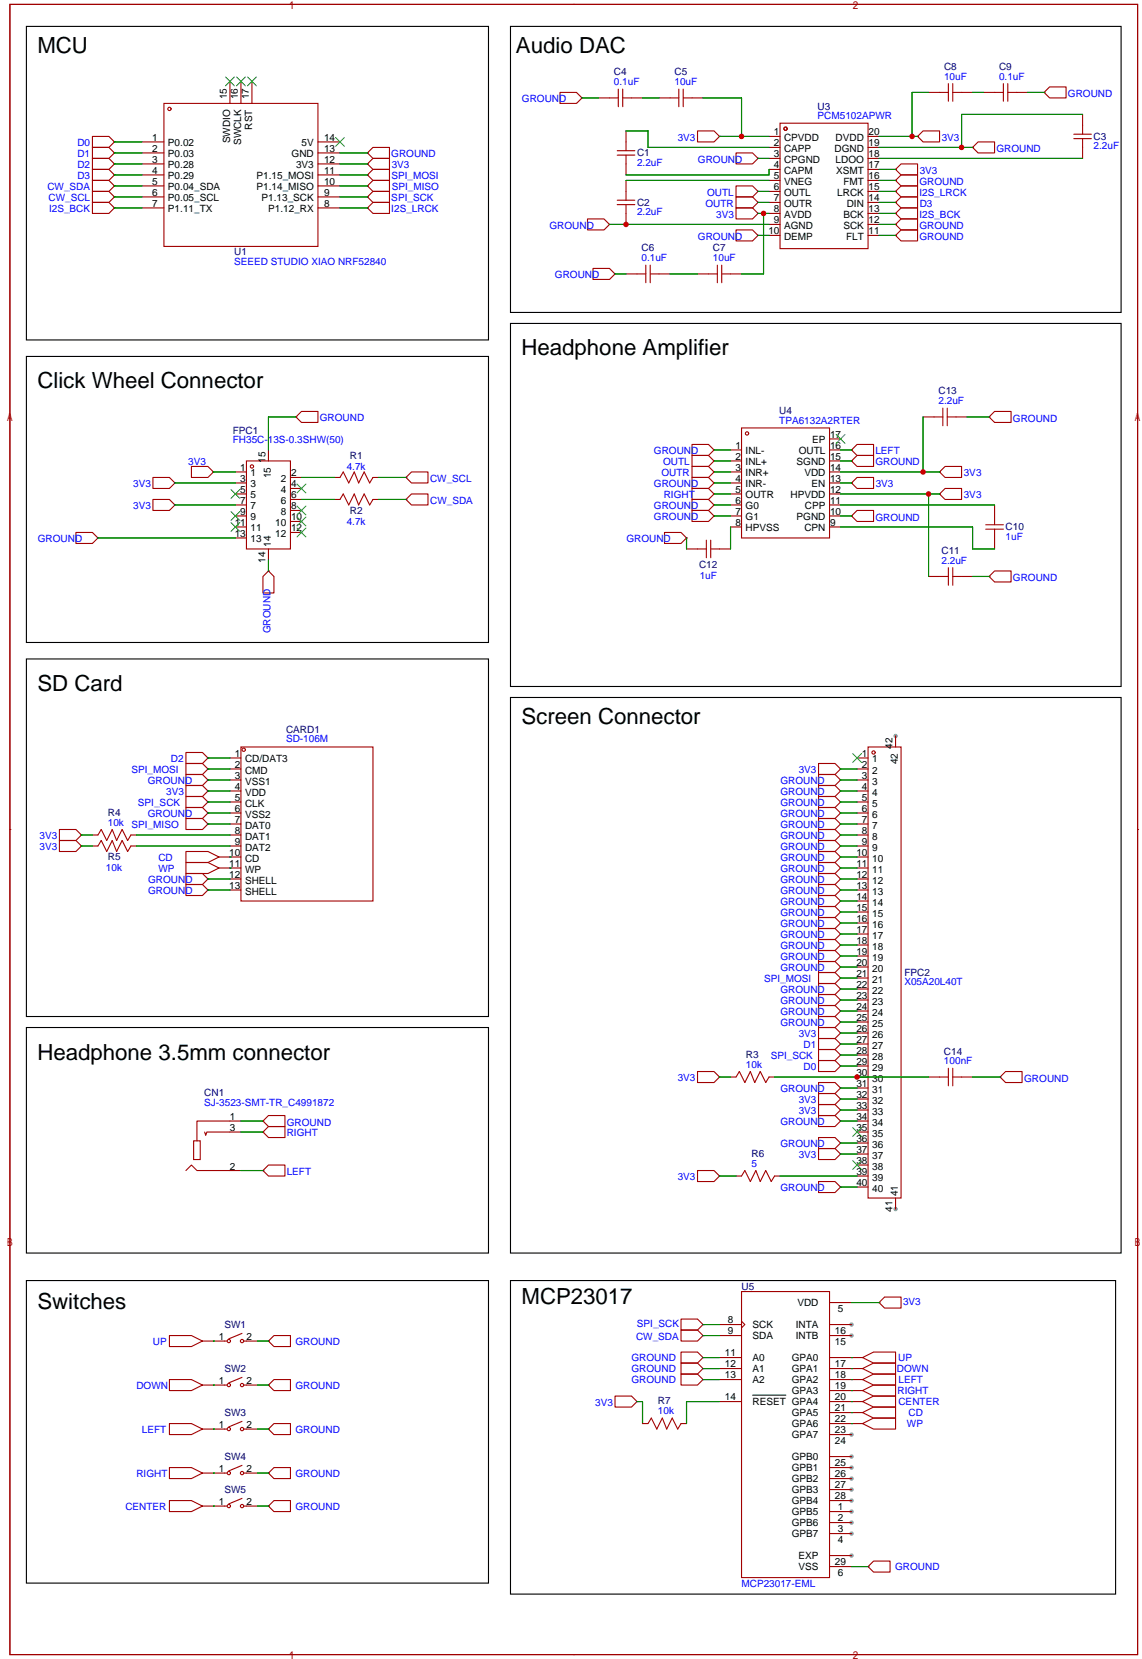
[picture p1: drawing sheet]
<svg xmlns="http://www.w3.org/2000/svg" width="264mm" height="383mm" viewBox="0 0 264 383" stroke-linecap="round" stroke-linejoin="round" font-family="sans-serif">
<g fill="#999">
<circle cx="206.8" cy="279.1" r=".51"/>
<circle cx="206.8" cy="169.9" r=".51"/>
<circle cx="196.6" cy="346.5" r=".51"/>
<circle cx="196.6" cy="349" r=".51"/>
<circle cx="196.6" cy="351.5" r=".51"/>
<circle cx="196.6" cy="354.1" r=".51"/>
<circle cx="196.6" cy="308.4" r=".51"/>
<circle cx="196.6" cy="305.8" r=".51"/>
<circle cx="196.6" cy="331.2" r=".51"/>
<circle cx="196.6" cy="336.3" r=".51"/>
<circle cx="196.6" cy="338.8" r=".51"/>
<circle cx="196.6" cy="341.4" r=".51"/>
<circle cx="196.6" cy="343.9" r=".51"/>
<circle cx="196.6" cy="359.2" r=".51"/>
</g>
<g fill="none" stroke="#a10000" stroke-width=".25">
<path d="M2.3 1h260.3v381h-260.3zM53.1 18.8v5.1M55.6 18.8v5.1M58.2 18.8v5.1M132.5 1h.1M218.9 19.3v4.1M220 19.3v4.1M231.6 19.3v4.1M232.7 19.3v4.1M21.3 39.1h3.8l1.3 1.3-1.3 1.3h-3.8zM21.3 36.6h3.8l1.3 1.2-1.3 1.3h-3.8zM21.3 34h3.8l1.3 1.3-1.3 1.3h-3.8z"/>
<path d="M21.3 31.5h3.8l1.3 1.3-1.3 1.2h-3.8zM26.4 37.8h.1M26.4 35.3h.1M26.4 32.8h.1M32.8 32.8h5M32.8 35.3h5M32.8 37.8h5M37.8 23.9h35.6v33h-35.6zM73.4 32.8h5.1M73.4 35.3h5.1M73.4 37.8h5.1M84.8 37.8h.1"/>
<path d="M84.8 35.3h.1M86.1 36.6h3.8v2.5h-3.8l-1.3-1.3zM86.1 34h3.8v2.6h-3.8l-1.3-1.3zM129.3 21.3h3.8l1.3 1.3-1.3 1.3h-3.8zM134.4 22.6h.1M138.2 22.6h4.5M142.5 35.8h4.1M142.5 34.8h4.1M142.7 20.6v4M143.8 22.6h4.5M143.8 20.6v4M144.5 30.2v4.6"/>
<path d="M144.5 35.8v4.6M152.1 22.6h4.6M156.7 20.6v4M157.7 22.6h4.6M157.7 20.6v4M161 30.2h3.8l1.3 1.3-1.3 1.3h-3.8zM166.1 31.5h.1M169.9 35.3h3.8l1.3 1.3-1.3 1.2h-3.8zM175 36.6h.1M177.5 31.5h2.6M177.5 34h2.6M177.5 36.6h2.6"/>
<path d="M177.5 39.1h2.6M180.1 28.4h20.3v29h-20.3zM200.4 31.5h2.5M200.4 34h2.5M200.4 36.6h2.5M200.4 39.1h2.5M206.8 39.1l1.2-1.3h3.8v2.6h-3.8zM206.8 39.1h.1M211.8 31.5l1.3-1.3h3.8v2.6h-3.8zM211.8 31.5h.1M214.4 21.3h4.5M220 21.3h4.5"/>
<path d="M224.5 34l1.3-1.2h3.8v2.5h-3.8zM224.5 34h.1M227.1 21.3h4.5M232.7 21.3h4.5M241 21.3h.1M242.3 20.1h3.8v2.5h-3.8l-1.3-1.3zM247.9 32h4.1M247.9 31h4.1M249.9 26.4v4.6M249.9 32v4.6M21.3 46.7h3.8l1.3 1.3-1.3 1.3h-3.8zM21.3 44.2h3.8l1.3 1.3-1.3 1.2h-3.8z"/>
<path d="M21.3 41.7h3.8l1.3 1.2-1.3 1.3h-3.8zM26.4 48h.1M26.4 45.5h.1M26.4 42.9h.1M26.4 40.4h.1M32.8 40.4h5M32.8 42.9h5M32.8 45.5h5M32.8 48h5M73.4 40.4h5.1M73.4 42.9h5.1M73.4 45.5h5.1"/>
<path d="M73.4 48h5.1M84.8 40.4l1.3-1.3h3.8v2.6h-3.8zM84.8 40.4h.1M84.8 42.9l1.3-1.2h3.8v2.5h-3.8zM84.8 42.9h.1M84.8 45.5l1.3-1.3h3.8v2.5h-3.8zM84.8 45.5h.1M84.8 48h.1M86.1 46.7h3.8v2.6h-3.8l-1.3-1.3zM135.6 50.5h3.8l1.3 1.3-1.3 1.3h-3.8zM140.7 51.8h.1M142.5 47.2h4.1"/>
<path d="M142.5 46.2h4.1M144.5 41.7v4.5M144.5 47.2v4.6M169.9 53.1h3.8l1.3 1.3-1.3 1.2h-3.8zM169.9 48h3.8l1.3 1.3-1.3 1.2h-3.8zM169.9 42.9h3.8l1.3 1.3-1.3 1.3h-3.8zM169.9 45.5h3.8l1.3 1.2-1.3 1.3h-3.8zM175 54.4h.1M175 49.3h.1M175 44.2h.1M175 46.7h.1M177.5 41.7h2.6"/>
<path d="M177.5 44.2h2.6M177.5 46.7h2.6M177.5 49.3h2.6M177.5 51.8h2.6M177.5 54.4h2.6M200.4 41.7h2.5M200.4 44.2h2.5M200.4 46.7h2.5M200.4 49.3h2.5M200.4 51.8h2.5M200.4 54.4h2.5M206.8 49.3h.1"/>
<path d="M206.8 44.2h.1M206.8 46.7l1.2-1.2h3.8v2.5h-3.8zM206.8 46.7h.1M206.8 51.8l1.2-1.3h3.8v2.6h-3.8zM206.8 51.8h.1M206.8 41.7h.1M206.8 54.4h.1M208 48h3.8v2.5h-3.8l-1.2-1.2zM208 42.9h3.8v2.6h-3.8l-1.2-1.3zM208 40.4h3.8v2.5h-3.8l-1.2-1.2zM208 53.1h3.8v2.5h-3.8l-1.2-1.2zM136.9 62h3.8l1.3 1.2-1.3 1.3h-3.8z"/>
<path d="M142 63.2h.1M144.5 63.2h4.6M149.1 61.2v4.1M150.1 63.2h4.6M150.1 61.2v4.1M161 63.2h4.6M165.6 61.2v4.1M166.6 63.2h4.6M166.6 61.2v4.1M68.3 96.3l1.3-1.3h3.8v2.5h-3.8zM68.3 96.3h.1M171.2 98.8h20.3v25.4h-20.3z"/>
<path d="M213.1 96.3h4.6M217.7 94.2v4.1M218.7 96.3h4.6M218.7 94.2v4.1M228.3 96.3l1.3-1.3h3.8v2.5h-3.8zM228.3 96.3h.1M35.3 110.2h3.8l1.3 1.3-1.3 1.3h-3.8zM35.3 115.3h3.8l1.3 1.3-1.3 1.3h-3.8zM40.4 111.5h.1M40.4 116.6h.1M44.2 107.7h3.8l1.3 1.3-1.3 1.2h-3.8zM49.3 109h.1"/>
<path d="M54.4 109h2.5M54.4 111.5h2.5M54.4 114h2.5M54.4 116.6h2.5M54.4 119.1h2.5M56.9 106.4h10.2v20.3h-10.2zM62 103.9v2.5M67.1 117.9h2.5M67.1 115.3h2.5M67.1 112.8h2.5M67.1 110.2h2.5M77.2 115.3h1.3l.7-1.3 1.3 2.6 1.3-2.6 1 2.6 1.3-2.6 1.2 2.6 .8-1.3h1.3"/>
<path d="M77.2 110.2h1.3l.7-1.2 1.3 2.5 1.3-2.5 1 2.5 1.3-2.5 1.2 2.5 .8-1.3h1.3M93.7 110.2l1.3-1.2h3.8v2.5h-3.8zM93.7 110.2h.1M93.7 115.3l1.3-1.3h3.8v2.6h-3.8zM93.7 115.3h.1M159.8 105.2h3.8l1.2 1.2-1.2 1.3h-3.8zM159.8 107.7h3.8l1.2 1.3-1.2 1.2h-3.8zM159.8 102.6h3.8l1.2 1.3-1.2 1.3h-3.8zM159.8 110.2h3.8l1.2 1.3-1.2 1.3h-3.8zM159.8 115.3h3.8l1.2 1.3-1.2 1.3h-3.8zM159.8 117.9h3.8l1.2 1.2-1.2 1.3h-3.8zM159.8 112.8h3.8l1.2 1.2-1.2 1.3h-3.8z"/>
<path d="M164.8 106.4h.1M164.8 109h.1M164.8 103.9h.1M164.8 111.5h.1M164.8 116.6h.1M164.8 119.1h.1M164.8 114h.1M168.7 109h2.5M168.7 111.5h2.5M168.7 114h2.5M168.7 116.6h2.5M168.7 119.1h2.5"/>
<path d="M168.7 103.9h2.5M168.7 106.4h2.5M191.5 109h2.6M191.5 111.5h2.6M191.5 114h2.6M191.5 116.6h2.6M191.5 119.1h2.6M191.5 103.9h2.6M191.5 106.4h2.6M191.5 101.3h2.6M196.6 111.5h.1M196.6 119.1l1.3-1.2h3.8v2.5h-3.8z"/>
<path d="M196.6 119.1h.1M196.6 106.4l1.3-1.2h3.8v2.5h-3.8zM196.6 106.4h.1M196.6 103.9h.1M197.9 110.2h3.8v2.6h-3.8l-1.3-1.3zM197.9 102.6h3.8v2.6h-3.8l-1.3-1.3zM216.9 109h.1M216.9 114h.1M218.2 107.7h3.8v2.5h-3.8l-1.3-1.2zM218.2 112.8h3.8v2.5h-3.8l-1.3-1.3zM229.6 116.6v4.6M17.5 122.9h3.8l1.3 1.3-1.3 1.3h-3.8z"/>
<path d="M22.6 124.2h.1M54.4 121.7h2.5M54.4 124.2h2.5M62 131.8l1.2 1.3v3.8h-2.5v-3.8zM62 131.8h.1M62 126.7v2.6M67.1 122.9h2.5M67.1 120.4h2.5M153.4 122.9h3.8l1.3 1.3-1.3 1.3h-3.8zM158.5 124.2h.1M158.5 126.7h4.6M163.1 124.7v4.1"/>
<path d="M164.1 126.7h4.6M164.1 124.7v4.1M168.7 121.7h2.5M191.5 121.7h2.6M214.4 133.1h4.5M218.9 131.1v4M220 131.1v4M220 133.1h4.5M227.6 122.2h4M227.6 121.2h4M228.3 133.1h.1M229.6 131.8h3.8v2.6h-3.8l-1.3-1.3z"/>
<path d="M229.6 122.2v4.5M42.9 178.8h3.8l1.3 1.3-1.3 1.3h-3.8zM42.9 173.7h3.8l1.3 1.3-1.3 1.3h-3.8zM42.9 176.3h3.8l1.3 1.2-1.3 1.3h-3.8zM48 175h.1M48 177.5h.1M53.1 175h2.5M53.1 177.5h2.5M55.6 172.5h30.5v35.5h-30.5zM189 176.3h3.8l1.3 1.2-1.3 1.3h-3.8zM189 178.8h3.8l1.3 1.3-1.3 1.3h-3.8zM194.1 177.5h.1"/>
<path d="M197.9 175h2.5M197.9 177.5h2.5M200.4 172.5h7.6v104.1h-7.6zM206.8 169.9v2.6M2.3 191.5h.1M13.7 191.5h3.8l1.3 1.3-1.3 1.3h-3.8zM13.7 194.1h3.8l1.3 1.2-1.3 1.3h-3.8zM18.8 192.8h.1M18.8 195.3h.1M21.3 192.8h1.3l.8-1.3 1.2 2.6 1.3-2.6 1 2.6 1.3-2.6 1.3 2.6 .7-1.3h1.3M21.3 195.3h1.3l.8-1.2 1.2 2.5 1.3-2.5 1 2.5 1.3-2.5 1.3 2.5 .7-1.3h1.3M42.9 181.4h3.8l1.3 1.2-1.3 1.3h-3.8z"/>
<path d="M42.9 186.4h3.8l1.3 1.3-1.3 1.3h-3.8zM42.9 183.9h3.8l1.3 1.3-1.3 1.2h-3.8zM42.9 189h3.8l1.3 1.2-1.3 1.3h-3.8zM42.9 199.1h5.1l2.5 1.3-2.5 1.3h-5.1zM42.9 196.6h5.1l2.5 1.3-2.5 1.2h-5.1zM48 182.6h.1M48 180.1h.1M48 187.7h.1M48 185.2h.1M48 190.2h.1M50.5 197.9h5.1M53.1 180.1h2.5"/>
<path d="M53.1 182.6h2.5M53.1 185.2h2.5M53.1 187.7h2.5M53.1 190.2h2.5M53.1 192.8h2.5M53.1 195.3h2.5M189 181.4h3.8l1.3 1.2-1.3 1.3h-3.8zM189 183.9h3.8l1.3 1.3-1.3 1.2h-3.8zM189 186.4h3.8l1.3 1.3-1.3 1.3h-3.8zM189 189h3.8l1.3 1.2-1.3 1.3h-3.8zM189 191.5h3.8l1.3 1.3-1.3 1.3h-3.8zM189 194.1h3.8l1.3 1.2-1.3 1.3h-3.8z"/>
<path d="M189 196.6h3.8l1.3 1.3-1.3 1.2h-3.8zM189 199.1h3.8l1.3 1.3-1.3 1.3h-3.8zM194.1 180.1h.1M194.1 182.6h.1M194.1 185.2h.1M194.1 187.7h.1M194.1 190.2h.1M194.1 192.8h.1M194.1 195.3h.1M194.1 197.9h.1M197.9 180.1h2.5M197.9 182.6h2.5"/>
<path d="M197.9 185.2h2.5M197.9 187.7h2.5M197.9 190.2h2.5M197.9 192.8h2.5M197.9 195.3h2.5M197.9 197.9h2.5M262.6 191.5h.1M42.9 201.7h3.8l1.3 1.2-1.3 1.3h-3.8zM42.9 204.2h3.8l1.3 1.3-1.3 1.3h-3.8zM48 202.9h.1M48 205.5h.1M50.5 200.4h5.1"/>
<path d="M53.1 202.9h2.5M53.1 205.5h2.5M189 201.7h3.8l1.3 1.2-1.3 1.3h-3.8zM189 204.2h3.8l1.3 1.3-1.3 1.3h-3.8zM189 206.8h3.8l1.3 1.2-1.3 1.3h-3.8zM189 209.3h3.8l1.3 1.3-1.3 1.2h-3.8zM189 211.8h3.8l1.3 1.3-1.3 1.3h-3.8zM189 214.4h3.8l1.3 1.2-1.3 1.3h-3.8zM189 216.9h3.8l1.3 1.3-1.3 1.3h-3.8zM189 219.5h3.8l1.3 1.2-1.3 1.3h-3.8zM194.1 200.4h.1M194.1 202.9h.1"/>
<path d="M194.1 205.5h.1M194.1 208h.1M194.1 210.6h.1M194.1 213.1h.1M194.1 215.6h.1M194.1 218.2h.1M197.9 200.4h2.5M197.9 202.9h2.5M197.9 205.5h2.5M197.9 208h2.5M197.9 210.6h2.5M197.9 213.1h2.5"/>
<path d="M197.9 215.6h2.5M197.9 218.2h2.5M189 222h3.8l1.3 1.3-1.3 1.2h-3.8zM189 224.5h3.8l1.3 1.3-1.3 1.3h-3.8zM189 227.1h3.8l1.3 1.2-1.3 1.3h-3.8zM189 229.6h3.8l1.3 1.3-1.3 1.3h-3.8zM189 232.2h3.8l1.3 1.2-1.3 1.3h-3.8zM189 234.7h3.8l1.3 1.3-1.3 1.2h-3.8zM189 237.2h3.8l1.3 1.3-1.3 1.3h-3.8zM189 239.8h3.8l1.3 1.2-1.3 1.3h-3.8zM194.1 220.7h.1M194.1 223.3h.1"/>
<path d="M194.1 225.8h.1M194.1 228.3h.1M194.1 230.9h.1M194.1 233.4h.1M194.1 236h.1M194.1 238.5h.1M197.9 220.7h2.5M197.9 223.3h2.5M197.9 225.8h2.5M197.9 228.3h2.5M197.9 230.9h2.5M197.9 233.4h2.5"/>
<path d="M197.9 236h2.5M197.9 238.5h2.5M55.6 258.8h-10.1v4.6M60.7 258.8h.1M62 257.6h3.8v2.5h-3.8l-1.3-1.3zM161 247.4h3.8l1.3 1.3-1.3 1.2h-3.8zM166.1 248.7h.1M168.7 248.7h1.2l.8-1.3 1.3 2.5 1.2-2.5 1 2.5 1.3-2.5 1.3 2.5 .7-1.2h1.3M189 242.3h3.8l1.3 1.3-1.3 1.3h-3.8zM189 244.9h3.8l1.3 1.2-1.3 1.3h-3.8zM189 249.9h3.8l1.3 1.3-1.3 1.3h-3.8zM189 252.5h3.8l1.3 1.2-1.3 1.3h-3.8z"/>
<path d="M189 255h3.8l1.3 1.3-1.3 1.3h-3.8zM189 257.6h3.8l1.3 1.2-1.3 1.3h-3.8zM194.1 241h.1M194.1 243.6h.1M194.1 246.1h.1M194.1 251.2h.1M194.1 253.7h.1M194.1 256.3h.1M194.1 258.8h.1M197.9 258.8h2.5M197.9 241h2.5M197.9 243.6h2.5"/>
<path d="M197.9 246.1h2.5M197.9 248.7h2.5M197.9 251.2h2.5M197.9 253.7h2.5M197.9 256.3h2.5M214.4 248.7h4.5M218.9 246.6v4.1M220 246.6v4.1M220 248.7h4.5M230.9 248.7l1.3-1.3h3.8v2.5h-3.8zM230.9 248.7h.1M42.9 270.3l1.3-1.3 1.3 1.3h10.1"/>
<path d="M44.7 263.4h1.5v4.3h-1.5zM47.2 261.4l.3 .7 .3-.7h7.8M60.7 270.3h.1M60.7 261.4h.1M62 269h3.8v2.5h-3.8l-1.3-1.2zM62 260.1h3.8v2.5h-3.8l-1.3-1.2zM161 270.3h3.8l1.3 1.2-1.3 1.3h-3.8zM166.1 271.5h.1M169.9 271.5h1.3l.8-1.2 1.2 2.5 1.3-2.5 1 2.5 1.3-2.5 1.3 2.5 .7-1.3h1.3M189 262.6h3.8l1.3 1.3-1.3 1.3h-3.8zM189 265.2h3.8l1.3 1.2-1.3 1.3h-3.8zM189 272.8h3.8l1.3 1.3-1.3 1.2h-3.8z"/>
<path d="M194.1 263.9h.1M194.1 266.4h.1M194.1 274.1h.1M197.9 261.4h2.5M197.9 263.9h2.5M197.9 266.4h2.5M197.9 269h2.5M197.9 271.5h2.5M197.9 274.1h2.5M206.8 276.6v2.5M171.2 298.2h20.3v66h-20.3zM204.2 299.5h3.8v2.5h-3.8l-1.3-1.3z"/>
<path d="M39.1 308.4h5.1l2.5 1.2-2.5 1.3h-5.1zM39.1 318.5h5.1l2.5 1.3-2.5 1.3h-5.1zM46.7 309.6h5.6M46.7 319.8h5.6M55.9 307.8l-3.1 1.3M55.9 318l-3.1 1.3M56.4 309.6h3M56.4 319.8h3M62 309.6l1.2-1.2h3.9v2.5h-3.9zM62 309.6h.1M62 319.8l1.2-1.3h3.9v2.6h-3.9zM62 319.8h.1"/>
<path d="M157.2 307.1h3.8l1.3 1.3-1.3 1.2h-3.8zM157.2 304.5h3.8l1.3 1.3-1.3 1.3h-3.8zM157.2 312.2h3.8l1.3 1.2-1.3 1.3h-3.8zM157.2 314.7h3.8l1.3 1.3-1.3 1.2h-3.8zM157.2 317.2h3.8l1.3 1.3-1.3 1.3h-3.8zM162.3 308.4h.1M162.3 305.8h.1M162.3 313.4h.1M162.3 316h.1M162.3 318.5h.1M166.1 305.8h5.1M166.1 308.4h5.1"/>
<path d="M166.1 313.4h5.1M166.1 316h5.1M166.1 318.5h5.1M171.2 305.1l.8 .7-.8 .8M191.5 300.7h5.1M191.5 305.8h5.1M191.5 308.4h5.1M191.5 313.4h7.6M191.5 316h7.6M191.5 318.5h7.6M199.1 313.4l2.6-1.2h5.1v2.5h-5.1zM199.1 316l2.6-1.3h5.1v2.5h-5.1z"/>
<path d="M199.1 318.5l2.6-1.3h5.1v2.6h-5.1zM202.9 300.7h.1M39.1 328.7h5.1l2.5 1.2-2.5 1.3h-5.1zM39.1 338.8h5.1l2.5 1.3-2.5 1.3h-5.1zM46.7 329.9h5.6M55.9 328.2l-3.1 1.2M55.9 338.3l-3.1 1.3M56.4 329.9h3M62 329.9l1.2-1.2h3.9v2.5h-3.9zM62 329.9h.1M142 322.3h3.8l1.3 1.3-1.3 1.3h-3.8zM147.1 323.6h.1"/>
<path d="M148.3 328.7h1.3l.8-1.3 1.2 2.5 1.3-2.5 1 2.5 1.3-2.5 1.3 2.5 .7-1.2h1.3M166.1 323.6h5.1M191.5 323.6h7.6M191.5 321.1h7.6M191.5 326.1h7.6M191.5 328.7h7.6M191.5 331.2h5.1M191.5 336.3h5.1M191.5 338.8h5.1M199.1 321.1l2.6-1.3h5.1v2.5h-5.1zM199.1 323.6l2.6-1.3h5.1v2.6h-5.1zM199.1 326.1l2.6-1.2h5.1v2.5h-5.1z"/>
<path d="M199.1 328.7l2.6-1.3h5.1v2.5h-5.1zM39.1 346.5h5.1l2.5 1.2-2.5 1.3h-5.1zM46.7 340.1h5.6M46.7 347.7h5.6M55.9 345.9l-3.1 1.3M56.4 340.1h3M56.4 347.7h3M62 340.1l1.2-1.3h3.9v2.6h-3.9zM62 340.1h.1M62 347.7l1.2-1.2h3.9v2.5h-3.9zM62 347.7h.1M191.5 346.5h5.1"/>
<path d="M191.5 349h5.1M191.5 351.5h5.1M191.5 354.1h5.1M191.5 341.4h5.1M191.5 343.9h5.1M191.5 359.2h5.1M191.5 361.7h5.1M200.4 361.7h.1M201.7 360.4h3.8v2.6h-3.8l-1.3-1.3zM132.5 382h.1"/>
<circle cx="39.1" cy="25.1" r=".38"/>
<circle cx="181.4" cy="29.7" r=".38"/>
<circle cx="58.2" cy="107.7" r=".38"/>
<circle cx="172.5" cy="100.1" r=".38"/>
<circle cx="56.3" cy="173.1" r=".38"/>
<circle cx="201.7" cy="173.7" r=".38"/>
<circle cx="52.8" cy="319.8" r=".38"/>
<circle cx="52.8" cy="309.6" r=".38"/>
<circle cx="55.9" cy="319.8" r=".38"/>
<circle cx="55.9" cy="309.6" r=".38"/>
<circle cx="52.8" cy="329.9" r=".38"/>
<circle cx="55.9" cy="329.9" r=".38"/>
<circle cx="52.8" cy="340.1" r=".38"/>
<circle cx="52.8" cy="347.7" r=".38"/>
<circle cx="55.9" cy="347.7" r=".38"/>
<circle cx="55.9" cy="340.1" r=".38"/>
</g>
<g fill="none" stroke="#3c3" stroke-width=".25">
<path d="M52.1 17.8l2 2M54.1 17.8l-2 2M54.6 17.8l2 2M56.6 17.8l-2 2M57.1 17.8l2.1 2M59.2 17.8l-2.1 2M77.5 31.8l2 2M79.5 31.8l-2 2M53.3 113l2.1 2.1M53.3 118.1l2.1 2M55.4 113l-2.1 2.1M55.4 118.1l-2.1 2"/>
<path d="M68.6 119.4l2 2M68.6 116.8l2 2.1M68.6 111.8l2 2M70.6 119.4l-2 2M70.6 116.8l-2 2.1M70.6 111.8l-2 2M193 100.3l2.1 2.1M195.1 100.3l-2.1 2.1M53.3 120.6l2.1 2.1M55.4 120.6l-2.1 2.1M68.6 121.9l2 2.1M70.6 121.9l-2 2.1"/>
<path d="M196.8 174l2.1 2M198.9 174l-2.1 2M196.8 260.3l2.1 2.1M196.8 268l2.1 2M198.9 260.3l-2.1 2.1M198.9 268l-2.1 2"/>
</g>
<path d="M6.1 6.1h106.7v72.4h-106.7zM117.9 6.1h140.9v66h-140.9zM117.9 74.7h140.9v83.8h-140.9zM6.1 82.3h106.7v66h-106.7zM6.1 152.1h106.7v82.6h-106.7zM117.9 161h140.9v128.3h-140.9zM6.1 237.2h106.7v52.1h-106.7zM6.1 295.7h106.7v69.8h-106.7zM117.9 295.7h139.7v72.3h-139.7z" fill="none" stroke="#000" stroke-width=".25"/>
<g fill="none" stroke="#008700" stroke-width=".25">
<path d="M26.4 35.3h6.4M26.4 37.8h6.4M26.4 32.8h6.4M78.5 35.3h6.3M78.5 37.8h6.3M134.4 22.6h3.8M144.5 30.2h5.1v3.8h27.9M148.3 22.6h3.8M162.3 22.6h8.9v8.9M166.1 31.5h11.4M175 36.6h2.5M177.5 39.1v1.3h-33"/>
<path d="M202.9 39.1h3.9M202.9 31.5h8.9M202.9 34h21.6M202.9 36.6h47M214.4 21.3h-3.8v10.2M224.5 21.3h2.6M237.2 21.3h3.8M249.9 26.4h-27.9v7.6M26.4 40.4h6.4M26.4 42.9h6.4M26.4 45.5h6.4M26.4 48h6.4"/>
<path d="M78.5 40.4h6.3M78.5 42.9h6.3M78.5 45.5h6.3M78.5 48h6.3M140.7 51.8h36.8M144.5 41.7h33M175 49.3h2.5M175 44.2h2.5M175 46.7h2.5M175 54.4h2.5M176.3 49.3v13.9h-5.1M202.9 49.3h3.9"/>
<path d="M202.9 44.2h3.9M202.9 46.7h3.9M202.9 51.8h3.9M202.9 41.7h3.9M202.9 54.4h3.9M142 63.2h2.5M154.7 63.2h6.3M68.3 96.3h-6.3v7.6M213.1 96.3v12.7M223.3 96.3h5M40.4 111.5h14M40.4 116.6h14"/>
<path d="M49.3 109h5.1M69.6 110.2h7.6M69.6 115.3h7.6M87.4 110.2h6.3M87.4 115.3h6.3M164.8 109h3.9M164.8 111.5h3.9M164.8 116.6h3.9M164.8 106.4h3.9M164.8 103.9h3.9M164.8 119.1h3.9M164.8 114h3.9"/>
<path d="M194.1 109h22.8M194.1 111.5h2.5M194.1 116.6h35.5M194.1 106.4h2.5M194.1 103.9h2.5M194.1 119.1h2.5M194.1 114h22.8M214.4 114v19.1M22.6 124.2h31.8M62 129.3v2.5M158.5 124.2v2.5M168.7 121.7v5"/>
<path d="M194.1 121.7h30.4v5h5.1M224.5 133.1h3.8M48 175h5.1M48 177.5h5.1M194.1 177.5h3.8M18.8 192.8h2.5M18.8 195.3h2.5M31.5 192.8h21.6M31.5 195.3h21.6M48 182.6h5.1M48 180.1h5.1M48 187.7h5.1"/>
<path d="M48 185.2h5.1M48 190.2h5.1M53.1 197.9h.1M194.1 182.6h3.8M194.1 180.1h3.8M194.1 187.7h3.8M194.1 185.2h3.8M194.1 190.2h3.8M194.1 192.8h3.8M194.1 195.3h3.8M194.1 197.9h3.8M48 202.9h5.1"/>
<path d="M48 205.5h5.1M53.1 200.4h.1M194.1 202.9h3.8M194.1 205.5h3.8M194.1 200.4h3.8M194.1 208h3.8M194.1 210.6h3.8M194.1 213.1h3.8M194.1 215.6h3.8M194.1 218.2h3.8M194.1 220.7h3.8M194.1 223.3h3.8"/>
<path d="M194.1 225.8h3.8M194.1 228.3h3.8M194.1 230.9h3.8M194.1 233.4h3.8M194.1 236h3.8M194.1 238.5h3.8M55.6 258.8h5.1M166.1 248.7h2.6M178.8 248.7h35.6M194.1 258.8h3.8M194.1 241h3.8M194.1 243.6h3.8"/>
<path d="M194.1 246.1h3.8M194.1 251.2h3.8M194.1 253.7h3.8M194.1 256.3h3.8M224.5 248.7h6.4M55.6 270.3h5.1M55.6 261.4h5.1M166.1 271.5h3.8M180.1 271.5h17.8M194.1 263.9h3.8M194.1 266.4h3.8M194.1 274.1h3.8"/>
<path d="M49.3 309.6h.1M49.3 319.8h.1M59.4 309.6h2.6M59.4 319.8h2.6M162.3 308.4h3.8M162.3 305.8h3.8M162.3 313.4h3.8M162.3 316h3.8M162.3 318.5h3.8M196.6 313.4h.1M196.6 316h.1M196.6 318.5h.1"/>
<path d="M196.6 300.7h6.3M49.3 329.9h.1M59.4 329.9h2.6M147.1 323.6h1.2v5.1M166.1 323.6h-7.6v5.1M196.6 321.1h.1M196.6 323.6h.1M196.6 326.1h.1M196.6 328.7h.1M49.3 340.1h.1M49.3 347.7h.1M59.4 340.1h2.6"/>
<path d="M59.4 347.7h2.6M196.6 361.7h3.8"/>
</g>
<path d="M173.7 322.1h7.7" fill="none" stroke="#000" stroke-width=".23"/>
<g fill="#c00">
<circle cx="210.6" cy="31.5" r=".63"/>
<circle cx="176.3" cy="49.3" r=".63"/>
<circle cx="222" cy="34" r=".63"/>
<circle cx="144.5" cy="51.8" r=".63"/>
<circle cx="213.1" cy="109" r=".63"/>
<circle cx="214.4" cy="114" r=".63"/>
<circle cx="171.2" cy="31.5" r=".63"/>
<circle cx="197.9" cy="248.7" r=".63"/>
</g>
<g font-size="5.1">
<text x="8.6" y="12.2">MCU</text>
<text x="119.1" y="12.2">Audio DAC</text>
<text x="120.4" y="82.1">Headphone Amplifier</text>
<text x="8.6" y="89.7">Click Wheel Connector</text>
<text x="8.6" y="159.5">SD Card</text>
<text x="120.4" y="167.1">Screen Connector</text>
<text x="8.6" y="244.6">Headphone 3.5mm connector</text>
<text x="8.6" y="302.2">Switches</text>
<text x="120.4" y="301">MCP23017</text>
</g>
<g font-size="2.3" fill="#000080">
<text x="141.7" y="17.4">C4</text>
<text x="155.7" y="17.4">C5</text>
<text x="217.9" y="16.1">C8</text>
<text x="230.6" y="16.1">C9</text>
<text x="188.8" y="25.3">U3</text>
<text x="252.5" y="32.2">C3</text>
<text x="147.1" y="36">C1</text>
<text x="147.1" y="47.5">C2</text>
<text x="54.1" y="58.9">U1</text>
<text x="148.1" y="58.1">C6</text>
<text x="164.6" y="58.1">C7</text>
<text x="179.9" y="95.5">U4</text>
<text x="216.7" y="91.1">C13</text>
<text x="53.8" y="100.1">FPC1</text>
<text x="80.8" y="105.9">R1</text>
<text x="80.8" y="118.6">R2</text>
<text x="232.2" y="122.4">C10</text>
<text x="161.4" y="131.3">C12</text>
<text x="217.4" y="127.9">C11</text>
<text x="66" y="169.2">CARD1</text>
<text x="24.9" y="188.4">R4</text>
<text x="24.9" y="198.6">R5</text>
<text x="208.8" y="225.2">FPC2</text>
<text x="172.2" y="244.2">R3</text>
<text x="217.9" y="243.5">C14</text>
<text x="47.2" y="253">CN1</text>
<text x="173.5" y="267.1">R6</text>
<text x="171.2" y="297.7">U5</text>
<text x="51.8" y="306.6">SW1</text>
<text x="51.8" y="316.8">SW2</text>
<text x="51.8" y="326.9">SW3</text>
<text x="151.9" y="324.2">R7</text>
<text x="51.8" y="337.1">SW4</text>
<text x="51.8" y="344.7">SW5</text>
</g>
<g font-size="2.3">
<text x="52.4" y="23" transform="rotate(-90 52.4 23)">15</text>
<text x="54.9" y="23" transform="rotate(-90 54.9 23)">16</text>
<text x="57.4" y="23" transform="rotate(-90 57.4 23)">17</text>
<text x="58.2" y="29.9" transform="rotate(-90 58.2 29.9)">RST</text>
<text x="35.2" y="32.5">1</text>
<text x="35.2" y="35.1">2</text>
<text x="38.8" y="33.8">P0.02</text>
<text x="53.1" y="33.1" transform="rotate(-90 53.1 33.1)">SWDIO</text>
<text x="55.7" y="33.5" transform="rotate(-90 55.7 33.5)">SWCLK</text>
<text x="69.6" y="33.8">5V</text>
<text x="74.8" y="35.1">13</text>
<text x="74.8" y="32.5">14</text>
<text x="178.7" y="31.3">1</text>
<text x="178.7" y="33.8">2</text>
<text x="181" y="32.5">CPVDD</text>
<text x="181" y="35.1">CAPP</text>
<text x="192.7" y="35.1">DGND</text>
<text x="192.9" y="32.5">DVDD</text>
<text x="200.5" y="33.8">19</text>
<text x="200.5" y="31.3">20</text>
<text x="35.2" y="37.6">3</text>
<text x="35.2" y="40.2">4</text>
<text x="38.8" y="36.3">P0.03</text>
<text x="38.8" y="38.9">P0.28</text>
<text x="38.8" y="41.4">P0.29</text>
<text x="59.2" y="41.4">P1.15_MOSI</text>
<text x="67.3" y="36.3">GND</text>
<text x="68.4" y="38.9">3V3</text>
<text x="74.8" y="40.2">11</text>
<text x="74.8" y="37.6">12</text>
<text x="178.7" y="36.3">3</text>
<text x="178.7" y="38.9">4</text>
<text x="178.7" y="41.4">5</text>
<text x="181" y="37.6">CPGND</text>
<text x="181" y="40.2">CAPM</text>
<text x="192.9" y="37.6">LDOO</text>
<text x="193.1" y="40.2">XSMT</text>
<text x="200.5" y="41.4">16</text>
<text x="200.5" y="38.9">17</text>
<text x="200.5" y="36.3">18</text>
<text x="35.2" y="42.7">5</text>
<text x="35.2" y="45.2">6</text>
<text x="35.2" y="47.8">7</text>
<text x="38.8" y="44">P0.04_SDA</text>
<text x="38.8" y="46.5">P0.05_SCL</text>
<text x="59.2" y="44">P1.14_MISO</text>
<text x="60.4" y="46.5">P1.13_SCK</text>
<text x="74.8" y="47.8">8</text>
<text x="74.8" y="45.2">9</text>
<text x="74.8" y="42.7">10</text>
<text x="178.7" y="44">6</text>
<text x="178.7" y="46.5">7</text>
<text x="181" y="42.7">VNEG</text>
<text x="181" y="45.2">OUTL</text>
<text x="181" y="47.8">OUTR</text>
<text x="193.3" y="45.2">LRCK</text>
<text x="194.7" y="42.7">FMT</text>
<text x="195.5" y="47.8">DIN</text>
<text x="200.5" y="46.5">14</text>
<text x="200.5" y="44">15</text>
<text x="38.8" y="49">P1.11_TX</text>
<text x="61.9" y="49">P1.12_RX</text>
<text x="178.7" y="49">8</text>
<text x="178.7" y="51.6">9</text>
<text x="181" y="50.3">AVDD</text>
<text x="181" y="52.9">AGND</text>
<text x="194.7" y="52.9">SCK</text>
<text x="194.7" y="50.3">BCK</text>
<text x="200.5" y="51.6">12</text>
<text x="200.5" y="49">13</text>
<text x="177.4" y="54.1">10</text>
<text x="181" y="55.4">DEMP</text>
<text x="195.4" y="55.4">FLT</text>
<text x="200.5" y="54.1">11</text>
<text x="191.6" y="101.1">17</text>
<text x="61.3" y="106.8" transform="rotate(-90 61.3 106.8)">15</text>
<text x="169.8" y="103.7">1</text>
<text x="169.8" y="106.2">2</text>
<text x="172.1" y="104.9">INL-</text>
<text x="172.1" y="107.5">INL+</text>
<text x="183.9" y="107.5">SGND</text>
<text x="184.4" y="104.9">OUTL</text>
<text x="187.5" y="102.4">EP</text>
<text x="191.6" y="106.2">15</text>
<text x="191.6" y="103.7">16</text>
<text x="55.5" y="108.7">1</text>
<text x="55.5" y="111.3">3</text>
<text x="55.5" y="113.8">5</text>
<text x="57.8" y="110">1</text>
<text x="57.8" y="112.5">3</text>
<text x="62.5" y="110.4" transform="rotate(-90 62.5 110.4)">15</text>
<text x="64.8" y="113.8">4</text>
<text x="64.8" y="111.3">2</text>
<text x="67.2" y="112.5">4</text>
<text x="67.2" y="110">2</text>
<text x="169.8" y="108.7">3</text>
<text x="169.8" y="111.3">4</text>
<text x="169.8" y="113.8">5</text>
<text x="172.1" y="110">INR+</text>
<text x="172.1" y="112.5">INR-</text>
<text x="185.7" y="110">VDD</text>
<text x="187.4" y="112.5">EN</text>
<text x="191.6" y="113.8">12</text>
<text x="191.6" y="111.3">13</text>
<text x="191.6" y="108.7">14</text>
<text x="55.5" y="116.4">7</text>
<text x="55.5" y="118.9">9</text>
<text x="57.8" y="115.1">5</text>
<text x="57.8" y="117.6">7</text>
<text x="64.8" y="118.9">8</text>
<text x="64.8" y="116.4">6</text>
<text x="67.2" y="117.6">8</text>
<text x="67.2" y="115.1">6</text>
<text x="169.8" y="116.4">6</text>
<text x="169.8" y="118.9">7</text>
<text x="172.1" y="115.1">OUTR</text>
<text x="172.1" y="117.6">G0</text>
<text x="182.5" y="115.1">HPVDD</text>
<text x="185.8" y="117.6">CPP</text>
<text x="191.6" y="118.9">10</text>
<text x="191.6" y="116.4">11</text>
<text x="54.2" y="121.4">11</text>
<text x="54.2" y="124">13</text>
<text x="57.8" y="120.2">9</text>
<text x="57.8" y="122.7">11</text>
<text x="57.8" y="125.2">13</text>
<text x="63.5" y="124">12</text>
<text x="63.5" y="121.4">10</text>
<text x="67.2" y="122.7">12</text>
<text x="67.2" y="120.2">10</text>
<text x="169.8" y="121.4">8</text>
<text x="172.1" y="120.2">G1</text>
<text x="172.1" y="122.7">HPVSS</text>
<text x="183.9" y="120.2">PGND</text>
<text x="185.7" y="122.7">CPN</text>
<text x="191.6" y="121.4">9</text>
<text x="61.3" y="129.9" transform="rotate(-90 61.3 129.9)">14</text>
<text x="62.5" y="126.3" transform="rotate(-90 62.5 126.3)">14</text>
<text x="206" y="172.8" transform="rotate(-90 206 172.8)">42</text>
<text x="54.2" y="174.8">1</text>
<text x="54.2" y="177.3">2</text>
<text x="54.2" y="179.9">3</text>
<text x="56.6" y="176">CD/DAT3</text>
<text x="56.6" y="178.6">CMD</text>
<text x="199" y="174.8">1</text>
<text x="199" y="177.3">2</text>
<text x="199" y="179.9">3</text>
<text x="201.3" y="176">1</text>
<text x="201.3" y="178.6">2</text>
<text x="207.3" y="176.5" transform="rotate(-90 207.3 176.5)">42</text>
<text x="54.2" y="182.4">4</text>
<text x="54.2" y="184.9">5</text>
<text x="56.6" y="181.1">VSS1</text>
<text x="56.6" y="183.7">VDD</text>
<text x="199" y="182.4">4</text>
<text x="199" y="184.9">5</text>
<text x="201.3" y="181.1">3</text>
<text x="201.3" y="183.7">4</text>
<text x="54.2" y="187.5">6</text>
<text x="54.2" y="190">7</text>
<text x="56.6" y="186.2">CLK</text>
<text x="56.6" y="188.7">VSS2</text>
<text x="56.6" y="191.3">DAT0</text>
<text x="199" y="187.5">6</text>
<text x="199" y="190">7</text>
<text x="201.3" y="186.2">5</text>
<text x="201.3" y="188.7">6</text>
<text x="201.3" y="191.3">7</text>
<text x="52.9" y="197.6">10</text>
<text x="54.2" y="192.6">8</text>
<text x="54.2" y="195.1">9</text>
<text x="56.6" y="193.8">DAT1</text>
<text x="56.6" y="196.4">DAT2</text>
<text x="197.7" y="197.6">10</text>
<text x="199" y="192.6">8</text>
<text x="199" y="195.1">9</text>
<text x="201.3" y="193.8">8</text>
<text x="201.3" y="196.4">9</text>
<text x="52.9" y="200.2">11</text>
<text x="52.9" y="202.7">12</text>
<text x="56.6" y="198.9">CD</text>
<text x="56.6" y="201.4">WP</text>
<text x="56.6" y="204">SHELL</text>
<text x="197.7" y="200.2">11</text>
<text x="197.7" y="202.7">12</text>
<text x="201.3" y="198.9">10</text>
<text x="201.3" y="201.4">11</text>
<text x="201.3" y="204">12</text>
<text x="52.9" y="205.3">13</text>
<text x="56.6" y="206.5">SHELL</text>
<text x="197.7" y="205.3">13</text>
<text x="197.7" y="207.8">14</text>
<text x="201.3" y="206.5">13</text>
<text x="201.3" y="209.1">14</text>
<text x="197.7" y="210.3">15</text>
<text x="197.7" y="212.9">16</text>
<text x="197.7" y="215.4">17</text>
<text x="201.3" y="211.6">15</text>
<text x="201.3" y="214.1">16</text>
<text x="197.7" y="218">18</text>
<text x="197.7" y="220.5">19</text>
<text x="201.3" y="216.7">17</text>
<text x="201.3" y="219.2">18</text>
<text x="201.3" y="221.8">19</text>
<text x="197.7" y="223">20</text>
<text x="197.7" y="225.6">21</text>
<text x="201.3" y="224.3">20</text>
<text x="201.3" y="226.8">21</text>
<text x="197.7" y="228.1">22</text>
<text x="197.7" y="230.7">23</text>
<text x="197.7" y="233.2">24</text>
<text x="201.3" y="229.4">22</text>
<text x="201.3" y="231.9">23</text>
<text x="197.7" y="235.7">25</text>
<text x="197.7" y="238.3">26</text>
<text x="201.3" y="234.5">24</text>
<text x="201.3" y="237">25</text>
<text x="201.3" y="239.5">26</text>
<text x="197.7" y="240.8">27</text>
<text x="197.7" y="243.4">28</text>
<text x="197.7" y="245.9">29</text>
<text x="201.3" y="242.1">27</text>
<text x="201.3" y="244.6">28</text>
<text x="197.7" y="248.4">30</text>
<text x="197.7" y="251">31</text>
<text x="201.3" y="247.2">29</text>
<text x="201.3" y="249.7">30</text>
<text x="197.7" y="253.5">32</text>
<text x="197.7" y="256.1">33</text>
<text x="201.3" y="252.2">31</text>
<text x="201.3" y="254.8">32</text>
<text x="201.3" y="257.3">33</text>
<text x="53.1" y="261.1">3</text>
<text x="53.1" y="258.6">1</text>
<text x="197.7" y="258.6">34</text>
<text x="197.7" y="261.1">35</text>
<text x="197.7" y="263.7">36</text>
<text x="201.3" y="259.9">34</text>
<text x="201.3" y="262.4">35</text>
<text x="197.7" y="266.2">37</text>
<text x="197.7" y="268.8">38</text>
<text x="201.3" y="264.9">36</text>
<text x="201.3" y="267.5">37</text>
<text x="53.1" y="270">2</text>
<text x="197.7" y="271.3">39</text>
<text x="197.7" y="273.8">40</text>
<text x="201.3" y="270">38</text>
<text x="201.3" y="272.6">39</text>
<text x="201.3" y="275.1">40</text>
<text x="206" y="279.8" transform="rotate(-90 206 279.8)">41</text>
<text x="207.3" y="276.2" transform="rotate(-90 207.3 276.2)">41</text>
<text x="168" y="305.4">8</text>
<text x="184.1" y="301.5">VDD</text>
<text x="193.4" y="302.8">5</text>
<text x="50.5" y="309.4">1</text>
<text x="56.9" y="309.4">2</text>
<text x="168" y="307.9">9</text>
<text x="173.7" y="306.6">SCK</text>
<text x="173.7" y="309.2">SDA</text>
<text x="183.7" y="309.2">INTB</text>
<text x="183.7" y="306.6">INTA</text>
<text x="192.8" y="310.4">15</text>
<text x="192.8" y="307.9">16</text>
<text x="167.4" y="313">11</text>
<text x="167.4" y="315.5">12</text>
<text x="173.7" y="314.2">A0</text>
<text x="173.7" y="316.8">A1</text>
<text x="182.8" y="314.2">GPA0</text>
<text x="182.8" y="316.8">GPA1</text>
<text x="192.8" y="315.5">17</text>
<text x="50.5" y="319.6">1</text>
<text x="56.9" y="319.6">2</text>
<text x="167.4" y="318.1">13</text>
<text x="167.4" y="323.1">14</text>
<text x="173.7" y="319.3">A2</text>
<text x="182.8" y="319.3">GPA2</text>
<text x="182.8" y="321.9">GPA3</text>
<text x="192.8" y="318.1">18</text>
<text x="192.8" y="320.6">19</text>
<text x="192.8" y="323.1">20</text>
<text x="50.5" y="329.7">1</text>
<text x="56.9" y="329.7">2</text>
<text x="173.7" y="324.4">RESET GPA4</text>
<text x="182.8" y="326.9">GPA5</text>
<text x="182.8" y="329.5">GPA6</text>
<text x="192.8" y="325.7">21</text>
<text x="192.8" y="328.2">22</text>
<text x="182.8" y="332">GPA7</text>
<text x="192.8" y="330.8">23</text>
<text x="192.8" y="333.3">24</text>
<text x="50.5" y="339.9">1</text>
<text x="56.9" y="339.9">2</text>
<text x="182.8" y="337.1">GPB0</text>
<text x="182.8" y="339.6">GPB1</text>
<text x="192.8" y="338.4">25</text>
<text x="192.8" y="340.9">26</text>
<text x="50.5" y="347.5">1</text>
<text x="56.9" y="347.5">2</text>
<text x="182.8" y="347.3">GPB4</text>
<text x="182.8" y="342.2">GPB2</text>
<text x="182.8" y="344.7">GPB3</text>
<text x="192.8" y="343.5">27</text>
<text x="192.8" y="346">28</text>
<text x="182.8" y="349.8">GPB5</text>
<text x="182.8" y="352.3">GPB6</text>
<text x="193.4" y="348.5">1</text>
<text x="193.4" y="351.1">2</text>
<text x="193.4" y="353.6">3</text>
<text x="182.8" y="354.9">GPB7</text>
<text x="184.4" y="360">EXP</text>
<text x="193.4" y="356.2">4</text>
<text x="184.4" y="362.5">VSS</text>
<text x="192.8" y="361.2">29</text>
<text x="193.4" y="363.8">6</text>
</g>
<g font-size="2.3" fill="#00f">
<text x="120.5" y="23.6">GROUND</text>
<text x="141.7" y="19.7">0.1uF</text>
<text x="155.7" y="19.7">10uF</text>
<text x="217.9" y="18.4">10uF</text>
<text x="230.6" y="18.4">0.1uF</text>
<text x="246.6" y="22.4">GROUND</text>
<text x="188.8" y="27.6">PCM5102APWR</text>
<text x="17.9" y="33.8">D0</text>
<text x="156.5" y="32.5">3V3</text>
<text x="217.4" y="32.5">3V3</text>
<text x="230" y="35.1">GROUND</text>
<text x="252.5" y="34.5">2.2uF</text>
<text x="17.9" y="41.4">D3</text>
<text x="17.9" y="38.9">D2</text>
<text x="17.9" y="36.3">D1</text>
<text x="90.3" y="36.4">GROUND</text>
<text x="90.4" y="41.4">SPI_MOSI</text>
<text x="90.4" y="38.9">3V3</text>
<text x="147.1" y="38.3">2.2uF</text>
<text x="161.1" y="37.6">GROUND</text>
<text x="212.3" y="40.2">3V3</text>
<text x="11" y="43.9">CW_SDA</text>
<text x="11.2" y="46.5">CW_SCL</text>
<text x="90.3" y="46.5">SPI_SCK</text>
<text x="90.4" y="44">SPI_MISO</text>
<text x="162.9" y="47.7">OUTR</text>
<text x="163.3" y="45.2">OUTL</text>
<text x="212.3" y="42.7">GROUND</text>
<text x="212.3" y="45.2">I2S_LRCK</text>
<text x="212.3" y="47.8">D3</text>
<text x="11.3" y="49">I2S_BCK</text>
<text x="90.3" y="49.1">I2S_LRCK</text>
<text x="126.9" y="52.8">GROUND</text>
<text x="147.1" y="49.7">2.2uF</text>
<text x="165.4" y="50.3">3V3</text>
<text x="212.3" y="52.9">GROUND</text>
<text x="212.3" y="50.3">I2S_BCK</text>
<text x="161.1" y="55.4">GROUND</text>
<text x="212.3" y="55.4">GROUND</text>
<text x="54.1" y="61.2">SEEED STUDIO XIAO NRF52840</text>
<text x="128.1" y="64.2">GROUND</text>
<text x="148.1" y="60.3">0.1uF</text>
<text x="164.6" y="60.3">10uF</text>
<text x="216.7" y="93.4">2.2uF</text>
<text x="73.8" y="97.3">GROUND</text>
<text x="179.9" y="97.8">TPA6132A2RTER</text>
<text x="233.9" y="97.4">GROUND</text>
<text x="43.4" y="107.4">3V3</text>
<text x="53.8" y="102.4">FH35C-13S-0.3SHW(50)</text>
<text x="151" y="104.8">GROUND</text>
<text x="153.1" y="107.4">OUTL</text>
<text x="202.1" y="104.9">LEFT</text>
<text x="202.1" y="107.5">GROUND</text>
<text x="30.7" y="112.5">3V3</text>
<text x="80" y="108.4">4.7k</text>
<text x="99.3" y="111.2">CW_SCL</text>
<text x="151" y="112.5">GROUND</text>
<text x="152.7" y="110">OUTR</text>
<text x="202.2" y="112.6">3V3</text>
<text x="222.5" y="110">3V3</text>
<text x="30.7" y="117.5">3V3</text>
<text x="99.3" y="116.3">CW_SDA</text>
<text x="151" y="117.5">GROUND</text>
<text x="153.2" y="115.1">RIGHT</text>
<text x="222.5" y="115.1">3V3</text>
<text x="8.7" y="125.2">GROUND</text>
<text x="80" y="121.1">4.7k</text>
<text x="144.6" y="125.2">GROUND</text>
<text x="151" y="120.1">GROUND</text>
<text x="202.1" y="120.2">GROUND</text>
<text x="232.2" y="124.6">1uF</text>
<text x="217.4" y="130.2">2.2uF</text>
<text x="161.5" y="133.8">1uF</text>
<text x="233.9" y="134.2">GROUND</text>
<text x="62.4" y="146.3" transform="rotate(-90 62.4 146.3)">GROUND</text>
<text x="66" y="171.4">SD-106M</text>
<text x="30.3" y="178.5">SPI_MOSI</text>
<text x="39.5" y="176">D2</text>
<text x="184.4" y="178.5">3V3</text>
<text x="34.1" y="181">GROUND</text>
<text x="38.4" y="183.6">3V3</text>
<text x="180.2" y="181">GROUND</text>
<text x="180.2" y="183.6">GROUND</text>
<text x="24.9" y="190.6">10k</text>
<text x="30.4" y="191.2">SPI_MISO</text>
<text x="31.9" y="186.1">SPI_SCK</text>
<text x="34.1" y="188.7">GROUND</text>
<text x="180.2" y="186.1">GROUND</text>
<text x="180.2" y="188.7">GROUND</text>
<text x="180.2" y="191.2">GROUND</text>
<text x="9.1" y="193.8">3V3</text>
<text x="9.1" y="196.3">3V3</text>
<text x="180.2" y="193.7">GROUND</text>
<text x="180.2" y="196.3">GROUND</text>
<text x="24.5" y="201.1">10k</text>
<text x="34.2" y="203.9">GROUND</text>
<text x="36.6" y="201.2">WP</text>
<text x="36.6" y="198.7">CD</text>
<text x="180.2" y="198.8">GROUND</text>
<text x="180.2" y="201.4">GROUND</text>
<text x="180.2" y="203.9">GROUND</text>
<text x="34.2" y="206.5">GROUND</text>
<text x="180.2" y="206.4">GROUND</text>
<text x="180.2" y="209">GROUND</text>
<text x="180.2" y="211.5">GROUND</text>
<text x="180.2" y="214.1">GROUND</text>
<text x="180.2" y="216.6">GROUND</text>
<text x="180.2" y="219.1">GROUND</text>
<text x="180.2" y="221.7">GROUND</text>
<text x="176.4" y="226.8">SPI_MOSI</text>
<text x="180.2" y="224.2">GROUND</text>
<text x="208.8" y="227.5">X05A20L40T</text>
<text x="180.2" y="229.3">GROUND</text>
<text x="180.2" y="231.8">GROUND</text>
<text x="180.2" y="234.4">GROUND</text>
<text x="180.2" y="236.9">GROUND</text>
<text x="184.4" y="239.5">3V3</text>
<text x="177.9" y="244.6">SPI_SCK</text>
<text x="185.5" y="242.1">D1</text>
<text x="217.9" y="245.8">100nF</text>
<text x="156.5" y="249.6">3V3</text>
<text x="172.2" y="246.5">10k</text>
<text x="185.5" y="247.1">D0</text>
<text x="236.5" y="249.7">GROUND</text>
<text x="47.2" y="255.3">SJ-3523-SMT-TR_C4991872</text>
<text x="180.2" y="252.2">GROUND</text>
<text x="184.4" y="254.7">3V3</text>
<text x="184.4" y="257.2">3V3</text>
<text x="66.2" y="262.4">RIGHT</text>
<text x="66.2" y="259.9">GROUND</text>
<text x="180.2" y="259.8">GROUND</text>
<text x="173.5" y="269.4">5</text>
<text x="180.2" y="264.9">GROUND</text>
<text x="184.4" y="267.4">3V3</text>
<text x="66.2" y="271.3">LEFT</text>
<text x="156.5" y="272.5">3V3</text>
<text x="180.2" y="275">GROUND</text>
<text x="208.5" y="301.3">3V3</text>
<text x="35.3" y="310.4">UP</text>
<text x="68.2" y="310.4">GROUND</text>
<text x="146.8" y="309.4">CW_SDA</text>
<text x="147" y="306.4">SPI_SCK</text>
<text x="145.8" y="314.2">GROUND</text>
<text x="145.8" y="316.8">GROUND</text>
<text x="207.1" y="316.8">DOWN</text>
<text x="207.4" y="314.2">UP</text>
<text x="31.5" y="320.6">DOWN</text>
<text x="68.2" y="320.6">GROUND</text>
<text x="145.8" y="319.3">GROUND</text>
<text x="207.2" y="321.9">RIGHT</text>
<text x="207.5" y="319.3">LEFT</text>
<text x="137.4" y="324.6">3V3</text>
<text x="151.9" y="326.5">10k</text>
<text x="207.4" y="324.4">CENTER</text>
<text x="209.4" y="329.5">WP</text>
<text x="209.8" y="326.9">CD</text>
<text x="32.8" y="330.8">LEFT</text>
<text x="68.2" y="330.8">GROUND</text>
<text x="31.5" y="340.9">RIGHT</text>
<text x="68.2" y="340.9">GROUND</text>
<text x="29" y="348.5">CENTER</text>
<text x="68.2" y="348.5">GROUND</text>
<text x="206.7" y="362.5">GROUND</text>
<text x="171.2" y="366.3">MCP23017-EML</text>
</g>
</svg>
